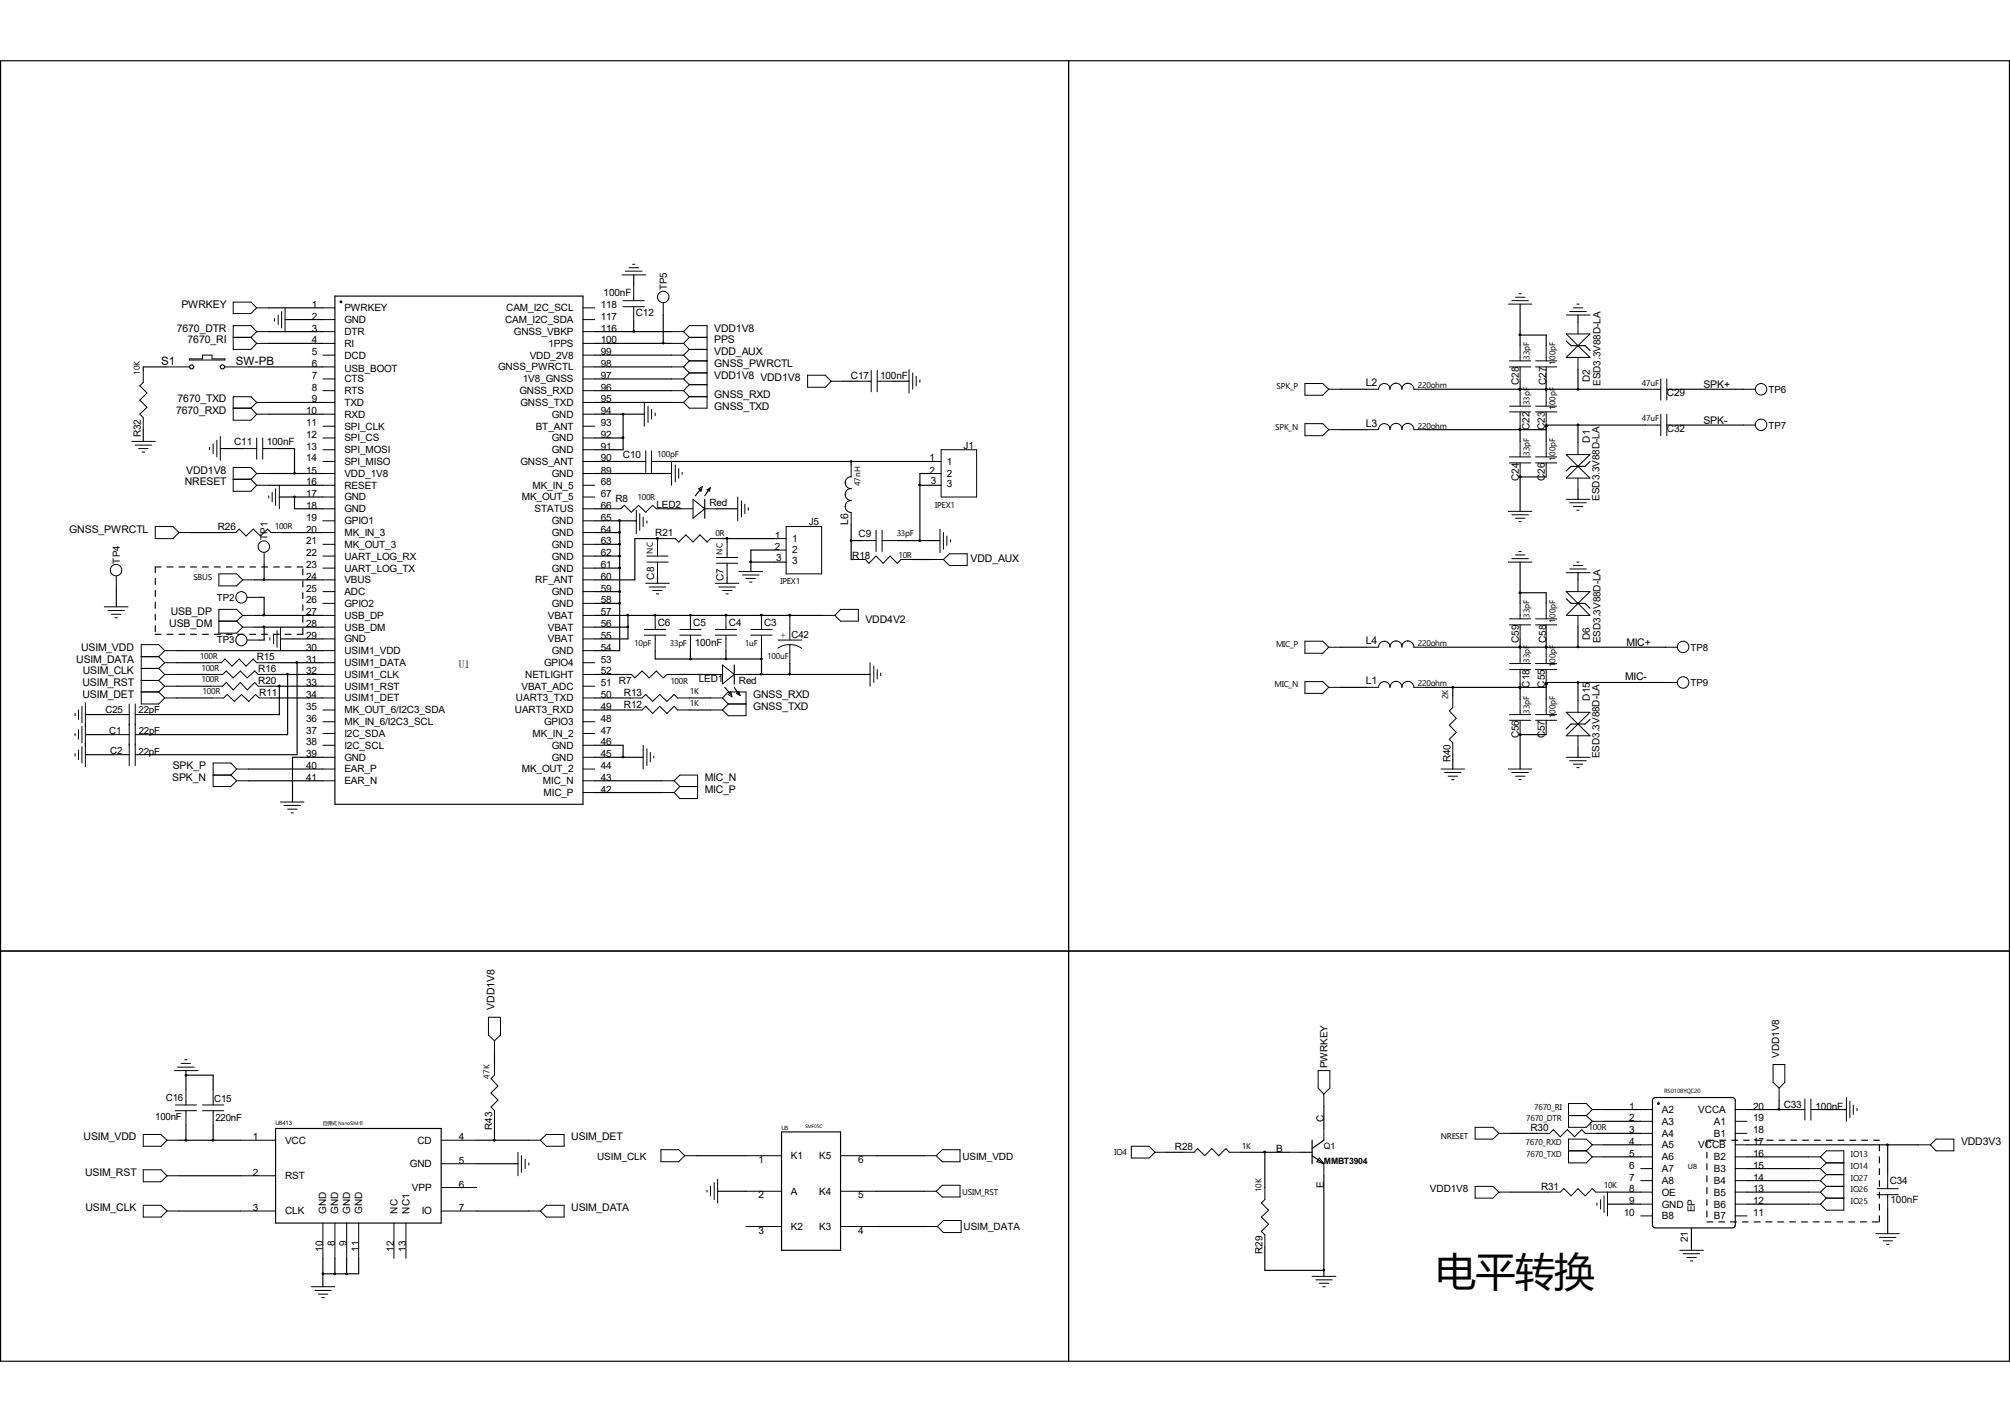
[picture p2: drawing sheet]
<svg xmlns="http://www.w3.org/2000/svg" width="297mm" height="210mm" viewBox="0 0 297 210" stroke-linecap="round" stroke-linejoin="round" font-family="sans-serif">
<g fill="none" stroke="#000" stroke-width=".17">
<path d="M.1 9h296.8v192h-296.8zM157.9 9v192M24.5 54.2h-3.3v.5M36.7 54.2h11M39.7 45.5h8M39.7 49h8M39.7 50.7h8M39.7 59.4h8M42.1 47.2h5.6M49.5 43.7h36.6v75.1h-36.6zM87.9 49h11.3M87.9 50.7h11.3"/>
<path d="M87.9 59.4h11.3M87.9 54.2h11.3M87.9 52.5h11.3M87.9 56h11.3M87.9 57.7h11.3M93.6 40.6v1.5M93.6 47.4v1.6M98 46.5v4.2M124.5 56.3h2.2M131.9 56.3h2.4M198.1 57.5h3.8M210.7 57.5h32.4"/>
<path d="M224.6 57.5h.1M224.6 44.9v6.2M224.6 56.3v1.4M224.6 49.5h3.9v1.6M228.5 57.5h.1M228.5 56.3v1.4M231.4 50.4l.8 .7h2l.7 .7M233.2 46.5v1.1M233.2 54.6v2.9M248.4 57.5h9.2M21.2 63.5v1.7M28.2 78.7h4.9"/>
<path d="M32.6 66.3h3.3M39.7 71.7h8M39.7 61.2h8M39.7 69.9h8M41.1 66.3h2.4v3.6M41.3 73.4h6.4M41.8 78.7h5.9M43.5 73.4v1.7h4.2M87.9 61.2h7.3M87.9 69.9h11.3M87.9 75.1h2.1M87.9 78.7h3.7"/>
<path d="M87.9 68.2h5.4M87.9 76.9h6.1v.1M87.9 64.7h4.2M91.6 76.9v19.2h-3.7M92.1 61.2v5.2h-4.2M97.2 79.5v.3M98 79.5h-4.2v6.1h-5.9M98.6 68.2h38.7M98.7 75.1h1.9M103.6 72.2l-.9 1M104.1 73.7v2.8M104.8 72.2l-.7 1"/>
<path d="M105.9 75.1h3.1M106.8 79.5h7.6M107.4 79.5v.6M125.8 79.8h1.5M125.8 68.2v.5M125.8 77.4v5.2h.4M132.6 79.8h6.3M135.9 71.7h3.2M137.3 69.9h-1.4v9.9M198.1 63.5h3.8M210.7 63.5h17.8M224.6 70.4h.1"/>
<path d="M224.6 63.5h.1M224.6 62.9v2.3M224.6 70.4v5.1M224.6 70.4h3.9M228.5 62.9h.1M233.2 62.8v2.6M233.2 72.3v1.4M234.9 68.2l-.7 .7h-2l-.8 .7M243.1 62.8h-14.6v2.4M248.4 62.8h9.2M17.2 86.8v2.8M22.9 85.4v.9"/>
<path d="M22.9 87.2v.9M22.9 88.9v.9M22.9 90.7v.9M22.9 92.4v.9M22.9 93.7h.9M23.8 83.7h-.9v.9M24.7 93.7h.9M24.7 83.7h.9M26.1 96.1h21.6M26.1 99.6h5.1M26.1 97.9h4.8M26.5 93.7h.8"/>
<path d="M26.5 83.7h.8M28.2 93.7h.8M28.2 83.7h.8M29.9 93.7h.9M29.9 83.7h.9M31.7 93.7h.9M31.7 83.7h.9M33.4 93.7h.9M33.4 83.7h.9M35.1 93.7h.9M35.1 83.7h.9M36.9 93.7h.9"/>
<path d="M36.9 83.7h.9M37.6 85.6h10.1M37.6 90.9h10.1M37.6 92.6h10.1M38.3 88.2h.7v2.7M38.7 93.7h.8M38.7 83.7h.8M39 83.4v2.2M39 92.6v1.9h-.7M39.7 97.9h8M39.9 99.6h7.8M40.4 93.7h.9"/>
<path d="M40.4 83.7h.9M41.4 94.4h6.3M42.1 93.7h.9M42.1 83.7h.9M42.5 99.6v8.9h-20.4M43.9 83.7h.8M43.9 97.9v13.6h-21.8M44.7 92.8v.9h-.8M44.7 84v.9M44.7 85.8v.9M44.7 87.5v.9M44.7 89.3v.9"/>
<path d="M44.7 91v.9M87.9 89.1h3.7M87.9 99.6h3.7M87.9 90.9h33.7M87.9 92.6h4.9M87.9 80.4h3.7M87.9 82.1h3.7M87.9 83.9h3.7M87.9 87.4h3.7M92.8 90.9v3.5h-4.9M96.8 90.9h.1M96.8 96.1v1.2h15.7"/>
<path d="M97.2 85.1v1M100.3 99.6h4.7M102 90.9h.1M102 96.1v1.2M107.3 90.9h.1M107.3 96.1v1.2M107.4 85.3v.8M108.5 98.2v2.8M110.2 99.6h18.4M111 83h5.2M112.5 90.9h.1M112.5 96.1v3.5"/>
<path d="M114.4 81.2h-3.4v3.2M116.7 90.9v.1M116.7 98v1.6M134.9 82.6h2.8M198.1 95.6h3.8M210.7 95.6h35.4M224.6 95.6h.1M224.6 83v6.1M224.6 94.4v1.4M224.6 87.5h3.9v1.6M228.5 95.6h.1M228.5 94.4v1.4"/>
<path d="M231.4 88.4l.8 .7h2l.7 .7M233.2 84.6v1M233.2 92.6v3M12.6 105.5h4.2M12.6 108.5h4.2M12.6 111.5h4.2M26.1 103.1h5.2M26.1 101.3h5.1M36.7 113.6h11M36.7 115.3h11M39.9 101.3h7.8M40 103.1h7.7"/>
<path d="M41.3 101.3v4.2h-19.2M47.7 111.8h-4.5v6.6M87.9 115.3h9.9M87.9 111.8h7.1M87.9 104.9h5.2M87.9 103.1h5.2M87.9 117.1h9.9M87.9 110.1h4.2v1.7M101.9 104.9h3.1M101.9 103.1h3.1M107.1 101.5l.9 1.1M108.5 101.5l.7 1.1"/>
<path d="M198.1 101.5h3.8M210.7 101.5h17.8M214.7 101.5v1.2M214.7 111.5v2.1M224.6 108.5h.1M224.6 101.5h.1M224.6 108.5h3.9M224.6 101v2.3M224.6 108.5v5.1M228.5 101h.1M233.2 100.8v2.7M233.2 110.4v1.4"/>
<path d="M234.9 106.3l-.7 .6h-2l-.8 .8M246.1 100.8h-17.6v2.5M.1 140.5h296.8M27.5 158.1v2.8M27.5 158.8h4v2.1M73.1 155.5v1.6M26.5 168.4h9M26.5 173.7h9M26.5 178.9h9M27.5 166.2v2.2M31.5 166.2v2.2M40.7 166.7h24.5v13.9h-24.5z"/>
<path d="M70.4 168.4h7.7M70.4 178.9h7.7M70.4 171.9h6.1M73.1 168.4h.1M73.1 165.8v2.6M102.9 170.7h7.3M106 175.9h4.2M115.5 167.2h8.7v17.5h-8.7zM129.5 170.7h7.1M129.5 175.9h7.1M172.4 170.2h2.3M183.4 170.2h7"/>
<path d="M186.9 170.2v5.2M192.2 170.2h1.7M193.9 170.7l1.7 1.2M193.9 168.4v3.5M195.6 168.4l-1.7 1.2M195.6 163.4v3.3M195.6 173.7v14.8M223.2 167.4h4M223.2 176.1h5.6M236 167.4h6.4M237 169.1h5.4M237 170.9h5.4"/>
<path d="M237 165.6h5.4M237 163.9h5.4M237.5 177.8h4.9M237.5 176.1h4.9M244.5 162.1h11.6M244.5 162.1l-.2 .1-.1 .3v18.5M252.2 168.4v.9M252.2 170.2v.8M252.2 171.9v.9M252.2 173.7v.8M252.2 175.4v.9M252.2 177.2v.8"/>
<path d="M252.2 178.9v.8M252.4 168.4h.9M254.1 168.4h.9M255.9 168.4h.9M256.1 162.1l.3 .2v.2v18.5v.1l-.3 .2M257.6 168.4h.9M258.1 177.8h9.2M258.1 169.1h25.4M258.1 170.9h9.2M258.1 163.9h6.4M258.1 176.1h9.2M258.1 172.6h9.2"/>
<path d="M258.1 174.4h9.2M259.4 168.4h.9M261.1 168.4h.9M262.9 168.4h.8M262.9 162.5v1.4M264.6 168.4h.9M266.4 168.4h.9M268.1 168.4h.9M269.7 163.9h3.1M269.9 168.4h.8M271.6 168.4h.9M273.3 168.4h.9"/>
<path d="M275.1 168.4h.9M276.9 168.4h.8M277.7 169.1v.9M277.7 170.9v.8M277.7 172.6v.9M277.7 174.4v.8M277.7 176.1v.9M277.7 177.8v.9M277.7 179.6v.9M278.9 169.1v4.2M278.9 178.6v3.6M47.7 185.8v4.2"/>
<path d="M49.5 185.8v2.3M51.2 185.8v2.3M53 185.8v2.3h-5.3M129.5 181.1h7.3M186.9 184.1v3.5h8.7M244.2 181v.1l.3 .2M244.5 181.4h11.6M249.9 181.4v3.3M252.2 180.5h.9M254 180.5h.8M255.7 180.5h.9M257.5 180.5h.8"/>
<path d="M259.2 180.5h.9M260.9 180.5h.9M262.7 180.5h.9M264.5 180.5h.8M266.2 180.5h.9M267.9 180.5h.9M269.7 180.5h.9M271.4 180.5h.9M273.2 180.5h.9M274.9 180.5h.9M276.6 180.5h.9"/>
<circle cx="28.3" cy="54.2" r=".3"/>
<circle cx="32.9" cy="54.2" r=".31"/>
<circle cx="50.4" cy="44.6" r=".13"/>
<circle cx="245.1" cy="163" r=".13"/>
</g>
<g fill="none" stroke="#000" stroke-width=".15">
<path d="M93 39.5h1.4M93.5 39h.3M21.2 54.7v1.8l-.5 .5 1 1-1 1.1 1 1.1-1 1 .5 .5v1.8M24.5 54.2h3.5M28 53h1.9v-.5h1.4v.5h1.9v.2h-5.2zM33.2 54.2h3.5M34.5 44.6h2.6l.8 .9-.8 .8h-2.6zM34.5 49.8h2.6M37.1 49.8l.8 .9M37.9 45.5h1.8M37.9 49h1.8M37.9 50.7h1.8"/>
<path d="M37.9 59.4h1.8M37.9 49l-.8-.9h-2.6v3.5h2.6l.8-.9M37.9 59.4l-.8-.8h-2.6v3.5h2.6l.8-.9M37.9 49l-.8 .8M37.9 59.4l-.8 .9M40.6 47v.4M41.1 46.5v1.4M41.6 46v2.4M42.1 45.5v3.5M47.7 45.5h1.8M47.7 47.2h1.8M47.7 49h1.8"/>
<path d="M47.7 50.7h1.8M47.7 52.5h1.8M47.7 54.2h1.8M47.7 56h1.8M47.7 57.7h1.8M47.7 59.4h1.8M86.1 45.5h1.8M86.1 47.2h1.8M86.1 49h1.8M86.1 50.7h1.8M86.1 52.5h1.8M86.1 54.2h1.8"/>
<path d="M86.1 56h1.8M86.1 57.7h1.8M86.1 59.4h1.8M91.9 40.6h3.5M92.1 44.4h3.1M92.1 45.3h3.1M92.4 40h2.5M93.6 42.1v2.3M93.6 45.3v2.1M95.2 59.4v3.5M95.8 60v2.4M98 44.8v1.7"/>
<path d="M99.2 49h1.8M99.2 50.7h1.8M99.2 52.5h1.8M99.2 54.2h1.8M99.2 56h1.8M99.2 57.7h1.8M99.2 59.4h1.8M101 49l.9-.9h2.6v12.2h-2.6l-.9-.9M101 50.7l.9 .9M101 52.5l.9 .8M101 54.2l.9 .9M101 56l.9 .8"/>
<path d="M101 49l.9 .8M101 57.7l.9 .9M101.9 53.3h2.6M101.9 49.8h2.6M101.9 51.6h2.6M101.9 58.6h2.6M101.9 49.8l-.9 .9M101.9 51.6l-.9 .9M101.9 55.1h2.6M101.9 53.3l-.9 .9M101.9 56.8h2.6M101.9 55.1l-.9 .9"/>
<path d="M101.9 56.8l-.9 .9M101.9 58.6l-.9 .8M119.3 55.4h2.7l.8 .9-.8 .9h-2.7zM122.8 56.3h1.7M126.7 56.3h2M128.7 54.7v3.2M129.6 56.3h2.3M129.6 54.7v3.2M134.3 54.6v3.4M134.9 55.1v2.4M135.4 55.6v1.4M135.9 56.1v.4"/>
<path d="M192.8 56.6h2.7l.8 .9-.8 .9h-2.7zM196.3 57.5h1.8M201.9 57.5h1.8M206.3 56.6a.89 .89 0 0 1 .9 .9M206.3 56.6a.78 .78 0 0 0-.9 .9 .85 .85 0 0 0-.8-.9 .85 .85 0 0 0-.9 .9M208 56.6a.89 .89 0 0 1 .9 .9h1.8M208 56.6a.78 .78 0 0 0-.9 .9M222.9 44.9h3.5M223.1 54.2h3.1M223.1 60h3.1M223.1 53.3h3.1M223.4 44.4h2.4"/>
<path d="M223.9 43.9h1.4M224.5 43.4h.3M224.6 51.1v2.2M224.6 54.2v2.1M224.6 57.7v2.3M226.9 54.2h3.1M226.9 60h3.1M226.9 53.3h3.1M228.5 51.1v2.2M228.5 54.2v2.1M228.5 57.7v2.3M231.4 49.3h3.5l-1.7 1.8z"/>
<path d="M231.4 52.8l1.8-1.7 1.7 1.7zM231.4 46.5h3.5M231.9 46h2.5M232.5 45.5h1.4M233 44.9h.3M233.2 47.6v1.7M233.2 52.8v1.8M243.1 57.5h2.3M245.4 56v3.1M246.3 57.5h2.1M246.3 56v3.1M257.6 57.5h1.8"/>
<path d="M19.5 65.2h3.4M20 65.7h2.4M20.5 66.3h1.4M21 66.8h.4M22.9 77.8h2.7l.9 .9-.9 .8h-2.7zM26.5 78.7h1.7M30.9 66.1v.3M31.5 65.6v1.4M32 65v2.5M32.6 64.5v3.5M33.1 78.7h1.7l.5-.6 1.1 1.1 1-1.1 1.1 1.1 1-1.1 .5 .6h1.8M34.5 60.3h2.6"/>
<path d="M34.5 70.8h2.6M35.9 66.3h2M37.1 60.3l.8 .9M37.1 70.8l.8 .9M37.9 61.2h1.8M37.9 69.9h1.8M37.9 71.7h1.8M37.9 64.7v3.1M37.9 69.9l-.8-.9h-2.6v3.6h2.6l.8-.9M37.9 69.9l-.8 .9M38.8 66.3h2.3M38.8 64.7v3.1"/>
<path d="M39.7 73.2v.4M40.2 72.7v1.4M40.7 72.2v2.4M41.3 71.7v3.4M47.7 61.2h1.8M47.7 62.9h1.8M47.7 64.7h1.8M47.7 66.4h1.8M47.7 68.2h1.8M47.7 69.9h1.8M47.7 71.7h1.8M47.7 73.4h1.8"/>
<path d="M47.7 75.1h1.8M47.7 76.9h1.8M47.7 78.7h1.8M86.1 61.2h1.8M86.1 62.9h1.8M86.1 64.7h1.8M86.1 66.4h1.8M86.1 68.2h1.8M86.1 69.9h1.8M86.1 71.7h1.8M86.1 73.4h1.8M86.1 75.1h1.8"/>
<path d="M86.1 76.9h1.8M86.1 78.7h1.8M90 75.1h1.7l.5-.5 1.1 1 1.1-1 1 1 1-1 .6 .5h1.7M93.3 68.2h2.1M94 75.4v3.4M94.5 75.9v2.4M95 76.4v1.4M95.4 66.6v3.2M95.6 76.9v.4M96.3 68.2h2.3M96.3 60.5v1.4M96.3 66.6v3.2"/>
<path d="M96.8 61v.4M97.2 79.8v2.3M98 79.5h1.8l.5 .6 1-1.1 1.1 1.1 1-1.1 1.1 1.1 .5-.6h1.8M99.2 68.2v3.5M99.8 68.7v2.5M100.3 69.2v1.4M100.6 75.1h1.8M100.8 69.8v.3M102.4 73.7l1.7 1.4-1.7 1.4zM103.3 72.2l.5-.4-.2 .8zM104.1 75.1h1.8M104.5 72.3l.5-.3-.2 .6z"/>
<path d="M109 73.4v3.5M109.6 74v2.4M110.1 74.5v1.4M110.6 75v.4M114.4 79.5h1.8M116.2 77.8h5.2v7h-5.2zM124.9 74.8a.78 .78 0 0 0 .9 .9M124.9 73.1v-.1a.89 .89 0 0 0 .9 .9M124.9 71.3a.82 .82 0 0 0 .9 .8 .89 .89 0 0 0-.9 .9M125.8 68.7v1.7a.78 .78 0 0 0-.9 .9M125.8 75.6v1.8M125.8 74a.78 .78 0 0 0-.9 .8"/>
<path d="M127.3 79.8h2.2M129.5 78.3v3.1M130.3 79.8h2.3M130.3 78.3v3.1M137.3 68.2h1.8M137.3 69.9h1.8M138.9 78.1v3.5M139.1 66.4h5.2v7h-5.2zM139.4 78.7v2.4M139.9 79.2v1.4M140.5 79.7v.4M192.8 62.6h2.7l.8 .9-.8 .8h-2.7z"/>
<path d="M196.3 63.5h1.8M201.9 63.5h1.8M203.7 63.4a.85 .85 0 0 1 .9-.8 .85 .85 0 0 1 .8 .9M206.3 62.5a.89 .89 0 0 1 .9 1M206.3 62.6a.78 .78 0 0 0-.9 .8M208 62.5a.89 .89 0 0 1 .9 1h1.8M208 62.6a.78 .78 0 0 0-.9 .8M222.9 75.5h3.5M223.1 60.8h3.1M223.1 67.5h3.1M223.1 68.4h3.1M223.4 76h2.4"/>
<path d="M223.9 76.5h1.4M224.5 77h.3M224.6 60.8v2.1M224.6 65.2v2.3M224.6 68.4v2M226.9 60.8h3.1M226.9 67.5h3.1M226.9 68.4h3.1M228.5 60.8v2.1M228.5 65.2v2.3M228.5 68.4v2M231.4 70.6l1.8-1.7 1.7 1.7z"/>
<path d="M231.4 67.1h3.5l-1.7 1.8zM231.4 73.7h3.5M231.9 74.3h2.5M232.5 74.8h1.4M233 75.4h.3M233.2 65.4v1.7M233.2 70.6v1.7M243.1 62.8h2.3M245.4 61.2v3.1M246.3 61.2v3.1M246.3 62.8h2.1M257.6 62.8h1.8"/>
<path d="M15.4 89.6h3.5M16 90.2h2.4M16.5 90.7h1.4M17 91.2h.4M17.2 85.1v1.7M20.9 97h2.6M20.9 98.7h2.6M23.5 97l.8 .9M23.5 98.7l.8 .9M24.3 96.1h1.8M24.3 97.9h1.8M24.3 99.6h1.8"/>
<path d="M24.3 96.1l-.8 .9M24.3 96.1l-.8-.9h-2.6v8.8h2.6l.8-.9M24.3 97.9l-.8 .8M24.3 99.6l-.8 .9M30.9 97.9h1.8l.5-.6 1.1 1.1 1-1.1 1.1 1.1 1-1.1 .5 .6h1.8M31.2 99.6h1.7l.5-.5 1.1 1 1-1 1 1 1.1-1 .5 .5h1.8M32.3 84.8h2.7l.9 .8-.9 .9h-2.7zM32.3 91.7h2.7M35 91.7l.9 .9M35.9 85.6h1.7M35.9 90.9h1.7M35.9 92.6h1.7"/>
<path d="M35.9 90.9l-.9-.9h-2.7v3.5h2.7l.9-.9M35.9 90.9l-.9 .8M36.5 94.5h1.8M36.5 88.2h1.8M39 81.6v1.8M39.9 94.2v.3M40.4 93.7v1.4M40.9 93.1v2.5M41.4 92.6v3.5M47.7 80.4h1.8M47.7 82.1h1.8M47.7 83.9h1.8"/>
<path d="M47.7 85.6h1.8M47.7 87.4h1.8M47.7 89.1h1.8M47.7 90.9h1.8M47.7 92.6h1.8M47.7 94.4h1.8M47.7 96.1h1.8M47.7 97.9h1.8M47.7 99.6h1.8M86.1 80.4h1.8M86.1 82.1h1.8M86.1 83.9h1.8"/>
<path d="M86.1 85.6h1.8M86.1 87.4h1.8M86.1 89.1h1.8M86.1 90.9h1.8M86.1 92.6h1.8M86.1 94.4h1.8M86.1 96.1h1.8M86.1 97.9h1.8M86.1 99.6h1.8M91.6 99.6h1.7l.5 .5 1.1-1 1 1 1.1-1 1 1 .6-.5h1.7M95.2 93.8h3.2M95.2 93h3.2"/>
<path d="M95.4 86.1h3.5M95.6 82.1h3.1M95.6 83h3.1M95.9 86.7h2.5M96.4 87.2h1.4M96.8 90.9v2.1M96.8 93.8v2.3M97 87.7h.3M97.2 83v2.1M100.5 93.8h3.1M100.5 93h3.1M102 90.9v2.1"/>
<path d="M102 93.8v2.3M105 99.6h1.8M105.7 93.8h3.1M105.7 93h3.1M105.7 86.1h3.5M105.9 82.3h3.1M105.9 83.2h3.1M106.2 86.7h2.5M106.8 98.2l1.7 1.4-1.7 1.4zM106.8 87.2h1.4M107.3 90.9v2.1M107.3 93.8v2.3"/>
<path d="M107.3 87.7h.3M107.4 80.1v2.2M107.4 83.2v2.1M108.5 99.6h1.7M109.2 84.4h3.5M109.7 84.9h2.5M110.2 85.4h1.4M110.8 86h.3M111 93.8h3.1M111 93h3.1M112.5 90.9v2.1M112.5 93.8v2.3"/>
<path d="M114.4 81.2h1.8M115 94.5h3.4M116.7 95.3a1.63 1.63 0 0 0-1.4 .2l-.4 .2M116.7 91v3.5M118.4 95.8l-.6-.4-1.1-.2v2.8M121.6 90.9h1.8M124.2 90h2.6v1.7h-2.6l-.8-.8zM126.2 82.6h1.7l.5 .6 1.1-1.1 1 1.1 1-1.1 1.1 1.1 .5-.6h1.8M128.6 97.9v3.4M129.1 98.4v2.4M129.6 98.9v1.4M130.1 99.4v.4"/>
<path d="M137.7 82.6h1.7M139.4 82.6l.9-.8h2.6v1.7h-2.6zM192.8 94.7h2.7l.8 .9-.8 .9h-2.7zM196.3 95.6h1.8M201.9 95.6h1.8M203.7 95.5a.85 .85 0 0 1 .9-.8 .85 .85 0 0 1 .8 .9M206.3 94.7a.89 .89 0 0 1 .9 .9M206.3 94.7a.78 .78 0 0 0-.9 .8M208 94.7a.89 .89 0 0 1 .9 .9h1.8M208 94.7a.78 .78 0 0 0-.9 .8M222.9 83h3.5M223.1 98h3.1"/>
<path d="M223.1 98.9h3.1M223.1 91.4h3.1M223.1 92.3h3.1M223.4 82.5h2.4M223.9 82h1.4M224.5 81.4h.3M224.6 89.1v2.3M224.6 92.3v2.1M224.6 95.8v2.2M224.6 98.9v2.1M226.9 98h3.1M226.9 98.9h3.1"/>
<path d="M226.9 91.4h3.1M226.9 92.3h3.1M228.5 89.1v2.3M228.5 92.3v2.1M228.5 95.8v2.2M228.5 98.9v2.1M231.4 87.4l3.5 3.5h-3.5l3.5-3.5zM231.4 84.6h3.5M231.9 84h2.5M232.5 83.5h1.4M233 83h.3M233.2 85.6v1.8"/>
<path d="M233.2 90.9v1.7M246.1 95.6h1.8M11.1 105.4v.3M11.1 108.3v.4M11.1 111.3v.4M11.6 104.9v1.4M11.6 107.8v1.4M11.6 110.8v1.4M12.1 104.3v2.5M12.1 107.3v2.4M12.1 110.3v2.4M12.6 103.8v9.4"/>
<path d="M16.8 105.5h2.3M16.8 108.5h2.3M16.8 111.5h2.3M19.1 104v9.1M20 105.5h2.1M20 104v9.1M20 108.5h2.1M20 111.5h2.1M20.9 102.2h2.6M20.9 100.5h2.6M23.5 100.5l.8 .8M23.5 102.2l.8 .9"/>
<path d="M24.3 101.3h1.8M24.3 103.1h1.8M24.3 101.3l-.8 .9M31.2 101.3h1.7l.5-.5 1.1 1.1 1-1.1 1 1.1 1.1-1.1 .5 .5h1.8M31.3 103.1h1.8l.5-.5 1 1 1.1-1 1 1 1.1-1 .5 .5h1.7M31.5 114.5h2.6M34.1 114.5l.9 .8M35 113.6h1.7M35 115.3h1.7M35 113.6l-.9-.9h-2.6v3.5h2.6l.9-.9M35 113.6l-.9 .9M41.4 118.4h3.5"/>
<path d="M42 119h2.4M42.5 119.5h1.4M47.7 101.3h1.8M47.7 103.1h1.8M47.7 104.9h1.8M47.7 106.6h1.8M47.7 108.3h1.8M47.7 110.1h1.8M47.7 111.8h1.8M47.7 113.6h1.8M47.7 115.3h1.8M86.1 101.3h1.8"/>
<path d="M86.1 103.1h1.8M86.1 104.9h1.8M86.1 106.6h1.8M86.1 108.3h1.8M86.1 110.1h1.8M86.1 111.8h1.8M86.1 113.6h1.8M86.1 115.3h1.8M86.1 117.1h1.8M93.1 103.1h1.8l.5-.5 1 1 1.1-1 1.1 1 1-1 .5 .5h1.8M93.1 104.9h1.8l.5-.6 1 1.1 1.1-1.1 1.1 1.1 1-1.1 .5 .6h1.8M95 110.1v3.5"/>
<path d="M95.6 110.6v2.5M96.1 111.1v1.4M96.6 111.7v.3M97.8 115.3h1.8M97.8 117.1h1.8M99.6 115.3l.9-.8h2.6v3.4h-2.6l-.9-.8M99.6 115.3l.9 .9M100.5 116.2h2.6M100.5 116.2l-.9 .9M105 103.1h1.8M105 104.9h1.8M106.8 103.1l.8-.9h2.6v3.5h-2.6l-.8-.8"/>
<path d="M106.8 103.1l.8 .9M107.6 104h2.6M107.6 104l-.8 .9M108 102.2l.2 .7-.6-.3zM108.8 102.4l.4-.2 .2 .5zM192.8 100.7h2.7l.8 .8-.8 .9h-2.7zM196.3 101.5h1.8M201.9 101.5h1.8M206.3 100.6a.89 .89 0 0 1 .9 .9M206.3 100.7a.78 .78 0 0 0-.9 .8 .85 .85 0 0 0-.8-.8 .85 .85 0 0 0-.9 .8M208 100.6a.89 .89 0 0 1 .9 .9h1.8M208 100.7a.78 .78 0 0 0-.9 .8"/>
<path d="M212.9 113.6h3.5M213.4 114.1h2.5M214 114.6h1.4M214.5 115.1h.3M214.7 102.7v1.8l-.5 .5 1 1.1-1 1 1 1.1-1 1 .5 .5v1.8M222.9 113.6h3.5M223.1 105.5h3.1M223.1 106.4h3.1M223.4 114.1h2.4M223.9 114.6h1.4M224.5 115.1h.3M224.6 103.3v2.2"/>
<path d="M224.6 106.4v2.1M226.9 105.5h3.1M226.9 106.4h3.1M228.5 103.3v2.2M228.5 106.4v2.1M231.4 111.8h3.5M231.4 108.7l1.8-1.8 1.7 1.8zM231.4 105.2h3.5l-1.7 1.7zM231.9 112.4h2.5M232.5 112.9h1.4M233 113.4h.3M233.2 103.5v1.7"/>
<path d="M233.2 108.7v1.7M246.1 100.8h1.8M43 120.1h.3M25.7 158.1h3.6M26.2 157.6h2.5M26.8 157.1h1.4M27.3 156.5h.3M72.2 150.2h1.8v2.7l-.9 .8-.9-.8zM73.1 157.1v1.7l-.5 .5 1 1.1-1 1 1 1.1-1 1 .5 .5v1.8M73.1 153.7v1.8M194.8 158.1h1.7v2.6l-.9 .9-.8-.9zM262 157.2h1.7v2.7l-.8 .8-.9-.8z"/>
<path d="M21.2 167.6h2.6l.9 .8-.9 .9h-2.6zM21.2 172.8h2.6l.9 .9-.9 .8h-2.6zM21.2 178h2.6l.9 .9-.9 .8h-2.6zM24.7 178.9h1.8M24.7 168.4h1.8M24.7 173.7h1.8M25.9 163.2h3.1M25.9 164h3.1M27.5 160.9v2.3M27.5 164v2.2M29.9 163.2h3.2M29.9 164h3.2"/>
<path d="M31.5 160.9v2.3M31.5 164v2.2M35.5 178.9h5.2M35.5 168.4h5.2M35.5 173.7h5.2M65.2 178.9h5.2M65.2 175.4h5.2M65.2 168.4h5.2M65.2 171.9h5.2M76.5 170.2v3.5M77 170.7v2.4M77.6 171.2v1.4"/>
<path d="M78.1 178.9h1.7M78.1 168.4h1.7M78.1 171.7v.4M79.8 168.4l.9-.8h2.7v1.7h-2.7zM79.8 178.9l.9-.9h2.7v1.7h-2.7zM97.7 169.8h2.6l.9 .9-.9 .9h-2.6zM101.2 170.7h1.7M104.5 175.8v.3M105 175.2v1.4M105.5 174.7v2.5M106 174.2v3.5M110.2 170.7h5.3"/>
<path d="M110.2 175.9h5.3M124.2 170.7h5.3M124.2 175.9h5.3M136.6 170.7h1.7M136.6 175.9h1.7M139.2 169.8h2.7v1.8h-2.7l-.9-.9zM139.2 175h2.7v1.8h-2.7l-.9-.9zM167.2 169.3h2.6l.9 .9-.9 .8h-2.6zM170.7 170.2h1.7M174.7 170.2h1.7l.6-.6 1 1.1 1.1-1.1 1 1.1 1-1.1 .6 .6h1.7M186.9 175.4v1.8l-.5 .5 1.1 1-1.1 1 1.1 1.1-1.1 1.1 .5 .5v1.7M190.4 170.2h1.8"/>
<path d="M194.9 171l.7 .9-1-.3zM195.6 161.6v1.8M195.6 166.7v1.7M195.6 171.9v1.8M218 166.5h2.6l.9 .9-.9 .8h-2.6zM218 175.2h2.6l.9 .9-.9 .9h-2.6zM221.5 167.4h1.7M221.5 176.1h1.7M227.2 167.4h1.8l.5-.6 1 1.1 1.1-1.1 1.1 1.1 1-1.1 .5 .6h1.8M228.8 176.1h1.7l.6-.5 1.1 1 1-1 1 1 1.1-1 .5 .5h1.7v3.5M231.8 170h2.6M231.8 164.8h2.6"/>
<path d="M234.4 170l.9 .9M234.4 164.8l.9 .8M235.3 163.9h1.7M235.3 165.6h1.7M235.3 169.1h1.7M235.3 170.9h1.7M235.3 169.1l-.9-.9h-2.6v3.5h2.6l.9-.8M235.3 163.9l-.9-.9h-2.6v3.5h2.6l.9-.9M235.3 169.1l-.9 .9M235.3 163.9l-.9 .9M236 177.7v.3M236.5 177.2v1.4"/>
<path d="M237 176.6v2.5M242.4 163.9h1.8M242.4 165.6h1.8M242.4 167.4h1.8M242.4 169.1h1.8M242.4 170.9h1.8M242.4 172.6h1.8M242.4 174.4h1.8M242.4 176.1h1.8M242.4 177.8h1.8M242.4 179.6h1.8M256.4 163.9h1.7"/>
<path d="M256.4 165.6h1.7M256.4 167.4h1.7M256.4 169.1h1.7M256.4 170.9h1.7M256.4 172.6h1.7M256.4 174.4h1.7M256.4 176.1h1.7M256.4 177.8h1.7M256.4 179.6h1.7M262.9 160.7v1.8M264.5 163.9h2.2M266.7 162.3v3.1"/>
<path d="M267.3 170.9h1.7M267.3 172.6h1.7M267.3 174.4h1.7M267.3 176.1h1.7M267.3 177.8h1.7M267.6 163.9h2.1M267.6 162.3v3.1M269 170.9l.9-.9h2.6v8.7h-2.6l-.9-.9M269 170.9l.9 .8M269 172.6l.9 .9M269 176.1l.9 .9M269 174.4l.9 .8"/>
<path d="M269.9 177h2.6M269.9 175.2h2.6M269.9 171.7h2.6M269.9 173.5h2.6M269.9 171.7l-.9 .9M269.9 175.2l-.9 .9M269.9 177l-.9 .8M269.9 173.5l-.9 .9M272.8 162.1v3.5M273.3 162.6v2.5M273.9 163.2v1.4M274.4 163.7v.3"/>
<path d="M277.4 175.6h3.1M277.4 176.4h3.1M278.9 173.3v2.3M278.9 176.4v2.2M283.5 169.1h1.7M285.2 169.1l.9-.9h2.6v1.8h-2.6zM46 190h3.5M46.5 190.6h2.4M47 191.1h1.4M47.5 191.6h.4M47.7 180.6v5.2M49.5 180.6v5.2"/>
<path d="M51.2 180.6v5.2M53 180.6v5.2M58.2 180.6v5.2M60 180.6v5.2M110.2 181.1h5.3M124.2 181.1h5.3M136.8 181.1h1.7M139.4 180.3h2.6v1.7h-2.6l-.9-.9zM193.9 188.5h3.5M194.4 189h2.4M194.9 189.5h1.4M195.5 190h.3"/>
<path d="M248.2 184.7h3.5M248.7 185.2h2.5M249.3 185.7h1.4M249.8 186.2h.3M277.2 182.2h3.5M277.7 182.8h2.5M278.3 183.3h1.4M278.8 183.8h.3"/>
<circle cx="98" cy="43.9" r=".85"/>
<circle cx="260.2" cy="57.5" r=".85"/>
<circle cx="260.2" cy="62.7" r=".85"/>
<circle cx="17.1" cy="84.2" r=".85"/>
<circle cx="35.7" cy="88.2" r=".83"/>
<circle cx="35.7" cy="94.5" r=".83"/>
<circle cx="39" cy="80.7" r=".85"/>
<circle cx="248.7" cy="95.5" r=".85"/>
<circle cx="248.7" cy="100.8" r=".85"/>
</g>
<g fill="#000" stroke="#000" stroke-width=".15">
<path d="M224.5 49.4h.2v.1h-.2z" fill-rule="evenodd"/>
<path d="M224.5 57.4h.2v.2h-.2z" fill-rule="evenodd"/>
<path d="M224.5 57.4h.2v.2h-.2z" fill-rule="evenodd"/>
<path d="M91.4 76.8h.3v.2h-.3z" fill-rule="evenodd"/>
<path d="M91.4 78.5h.3v.2h-.3z" fill-rule="evenodd"/>
<path d="M91.9 61.1h.3v.2h-.3z" fill-rule="evenodd"/>
<path d="M91.9 64.6h.3v.1h-.3z" fill-rule="evenodd"/>
<path d="M97 79.4h.2v.2h-.2z" fill-rule="evenodd"/>
<path d="M107.3 79.4h.2v.2h-.2z" fill-rule="evenodd"/>
<path d="M224.5 70.3h.2v.2h-.2z" fill-rule="evenodd"/>
<path d="M224.5 63.3h.2v.2h-.2z" fill-rule="evenodd"/>
<path d="M224.5 63.3h.2v.2h-.2z" fill-rule="evenodd"/>
<path d="M91.4 80.3h.3v.2h-.3z" fill-rule="evenodd"/>
<path d="M91.4 82h.3v.2h-.3z" fill-rule="evenodd"/>
<path d="M91.4 83.8h.3v.2h-.3z" fill-rule="evenodd"/>
<path d="M91.4 87.3h.3v.1h-.3z" fill-rule="evenodd"/>
<path d="M91.4 89h.3v.2h-.3z" fill-rule="evenodd"/>
<path d="M112.4 90.8h.2v.1h-.2z" fill-rule="evenodd"/>
<path d="M112.4 99.5h.2v.2h-.2z" fill-rule="evenodd"/>
<path d="M112.4 97.2h.2v.2h-.2z" fill-rule="evenodd"/>
<path d="M116.6 99.5h.2v.2h-.2z" fill-rule="evenodd"/>
<path d="M116.6 90.8h.2v.1h-.2z" fill-rule="evenodd"/>
<path d="M224.5 87.5h.2v.1h-.2z" fill-rule="evenodd"/>
<path d="M224.5 95.5h.2v.1h-.2z" fill-rule="evenodd"/>
<path d="M224.5 95.5h.2v.1h-.2z" fill-rule="evenodd"/>
<path d="M41.1 101.2h.3v.2h-.3z" fill-rule="evenodd"/>
<path d="M91.9 111.7h.3v.2h-.3z" fill-rule="evenodd"/>
<path d="M224.5 108.4h.2v.2h-.2z" fill-rule="evenodd"/>
<path d="M224.5 101.4h.2v.2h-.2z" fill-rule="evenodd"/>
<path d="M224.5 101.4h.2v.2h-.2z" fill-rule="evenodd"/>
<path d="M31.4 168.3h.2v.2h-.2z" fill-rule="evenodd"/>
<path d="M186.8 170h.2v.2h-.2z" fill-rule="evenodd"/>
<circle cx="93.6" cy="48.9" r=".13"/>
<circle cx="98" cy="50.7" r=".13"/>
<circle cx="228.5" cy="57.5" r=".13"/>
<circle cx="233.2" cy="57.5" r=".13"/>
<circle cx="43.5" cy="69.9" r=".13"/>
<circle cx="43.5" cy="73.4" r=".13"/>
<circle cx="125.8" cy="79.8" r=".13"/>
<circle cx="125.8" cy="68.2" r=".13"/>
<circle cx="135.9" cy="71.6" r=".13"/>
<circle cx="135.9" cy="79.8" r=".13"/>
<circle cx="228.5" cy="62.9" r=".13"/>
<circle cx="233.2" cy="62.7" r=".13"/>
<circle cx="39" cy="90.8" r=".13"/>
<circle cx="39" cy="85.6" r=".13"/>
<circle cx="39" cy="92.6" r=".13"/>
<circle cx="42.5" cy="99.6" r=".13"/>
<circle cx="43.9" cy="97.8" r=".13"/>
<circle cx="92.8" cy="90.8" r=".13"/>
<circle cx="92.8" cy="92.6" r=".13"/>
<circle cx="96.8" cy="90.8" r=".13"/>
<circle cx="102" cy="90.8" r=".13"/>
<circle cx="102" cy="97.3" r=".13"/>
<circle cx="107.3" cy="97.3" r=".13"/>
<circle cx="107.3" cy="90.8" r=".13"/>
<circle cx="110.9" cy="83" r=".13"/>
<circle cx="228.5" cy="95.5" r=".13"/>
<circle cx="233.2" cy="95.5" r=".13"/>
<circle cx="214.7" cy="101.5" r=".13"/>
<circle cx="228.5" cy="101" r=".13"/>
<circle cx="233.2" cy="100.8" r=".13"/>
<circle cx="27.5" cy="158.8" r=".13"/>
<circle cx="27.5" cy="168.4" r=".13"/>
<circle cx="73" cy="168.4" r=".13"/>
<circle cx="262.8" cy="163.8" r=".13"/>
<circle cx="278.9" cy="169.1" r=".13"/>
<circle cx="47.7" cy="188.1" r=".13"/>
<circle cx="49.4" cy="188.1" r=".13"/>
<circle cx="51.2" cy="188.1" r=".13"/>
<circle cx="195.6" cy="187.6" r=".13"/>
</g>
<text font-size="5.9" x="212.2" y="189.9">电平转换</text>
<g font-size="1.7">
<text x="23.8" y="53.8">S1</text>
<text x="34.8" y="53.8">SW-PB</text>
<text x="67.8" y="98.7">U1</text>
</g>
<g font-size="1.6">
<text x="26.8" y="45.5">PWRKEY</text>
<text x="26.1" y="49">7670_DTR</text>
<text x="27.7" y="50.7">7670_RI</text>
<text x="105.5" y="50.7">PPS</text>
<text x="105.5" y="52.5">VDD_AUX</text>
<text x="105.5" y="49">VDD1V8</text>
<text x="26.2" y="59.4">7670_TXD</text>
<text x="105.5" y="54.2">GNSS_PWRCTL</text>
<text x="105.5" y="56">VDD1V8 VDD1V8</text>
<text x="105.5" y="58.8">GNSS_RXD</text>
<text x="201.8" y="57.1">L2</text>
<text x="251.7" y="57.4">SPK+</text>
<text x="26" y="61.2">7670_RXD</text>
<text x="105.5" y="60.5">GNSS_TXD</text>
<text x="201.8" y="63">L3</text>
<text x="251.7" y="62.6">SPK-</text>
<text x="27.3" y="71.7">NRESET</text>
<text x="27.5" y="69.9">VDD1V8</text>
<text x="125.4" y="77.6" transform="rotate(-90 125.4 77.6)">L6</text>
<text x="10.2" y="78.7">GNSS_PWRCTL</text>
<text x="143.4" y="83.1">VDD_AUX</text>
<text x="25" y="92.6">USB_DM</text>
<text x="25.2" y="90.9">USB_DP</text>
<text x="127.9" y="92">VDD4V2</text>
<text x="201.8" y="95.1">L4</text>
<text x="240.3" y="95.4">MIC+</text>
<text x="11.3" y="97.9">USIM_DATA</text>
<text x="12" y="96.1">USIM_VDD</text>
<text x="12.2" y="101.3">USIM_RST</text>
<text x="12.2" y="99.6">USIM_CLK</text>
<text x="201.8" y="101">L1</text>
<text x="240.2" y="100.5">MIC-</text>
<text x="12.2" y="103.1">USIM_DET</text>
<text x="111.3" y="104.9">GNSS_TXD</text>
<text x="111.3" y="103.1">GNSS_RXD</text>
<text x="25.5" y="113.6">SPK_P</text>
<text x="25.4" y="115.3">SPK_N</text>
<text x="104.1" y="115.3">MIC_N</text>
<text x="104.1" y="117.1">MIC_P</text>
<text x="73.1" y="149.2" transform="rotate(-90 73.1 149.2)">VDD1V8</text>
<text x="12.4" y="168.4">USIM_VDD</text>
<text x="12.6" y="173.7">USIM_RST</text>
<text x="84.4" y="168.4">USIM_DET</text>
<text x="289.8" y="169.1">VDD3V3</text>
<text x="12.6" y="178.9">USIM_CLK</text>
<text x="84.4" y="178.9">USIM_DATA</text>
</g>
<g font-size="1.5">
<text x="46.1" y="45.5">1</text>
<text x="46.1" y="47.2">2</text>
<text x="50.9" y="46">PWRKEY</text>
<text x="50.9" y="47.7">GND</text>
<text x="74.6" y="47.7">CAM_I2C_SDA</text>
<text x="74.8" y="46">CAM_I2C_SCL</text>
<text x="88.8" y="47.2">117</text>
<text x="88.8" y="45.5">118</text>
<text x="89.2" y="43.7">100nF</text>
<text x="93.9" y="46.7">C12</text>
<text x="46.1" y="49">3</text>
<text x="46.1" y="50.7">4</text>
<text x="46.1" y="52.5">5</text>
<text x="50.9" y="49.5">DTR</text>
<text x="50.9" y="51.2">RI</text>
<text x="50.9" y="53">DCD</text>
<text x="75.9" y="49.5">GNSS_VBKP</text>
<text x="78.3" y="53">VDD_2V8</text>
<text x="81" y="51.2">1PPS</text>
<text x="88.8" y="52.5">99</text>
<text x="88.8" y="50.7">100</text>
<text x="88.8" y="49">116</text>
<text x="46.1" y="54.2">6</text>
<text x="46.1" y="56">7</text>
<text x="46.1" y="57.7">8</text>
<text x="46.1" y="59.4">9</text>
<text x="50.9" y="54.9">USB_BOOT</text>
<text x="50.9" y="56.5">CTS</text>
<text x="50.9" y="58.2">RTS</text>
<text x="50.9" y="59.9">TXD</text>
<text x="73.6" y="54.7">GNSS_PWRCTL</text>
<text x="76.8" y="58.2">GNSS_RXD</text>
<text x="76.9" y="59.9">GNSS_TXD</text>
<text x="77.3" y="56.5">1V8_GNSS</text>
<text x="88.8" y="59.4">95</text>
<text x="88.8" y="57.7">96</text>
<text x="88.8" y="56">97</text>
<text x="88.8" y="54.2">98</text>
<text x="125.7" y="56">C17</text>
<text x="130" y="56">100nF</text>
<text x="224.4" y="56.9" transform="rotate(-90 224.4 56.9)">C28</text>
<text x="228.5" y="56.9" transform="rotate(-90 228.5 56.9)">C27</text>
<text x="234.9" y="56.4" transform="rotate(-90 234.9 56.4)">D2</text>
<text x="236.5" y="57" transform="rotate(-90 236.5 57)">ESD3.3V88D-LA</text>
<text x="246.3" y="58.5">C29</text>
<text x="20.8" y="64.6" transform="rotate(-90 20.8 64.6)">R32</text>
<text x="34.6" y="65.7">C11</text>
<text x="39.4" y="65.7">100nF</text>
<text x="45.3" y="61.2">10</text>
<text x="45.3" y="62.9">11</text>
<text x="45.3" y="64.7">12</text>
<text x="50.9" y="61.7">RXD</text>
<text x="50.9" y="63.5">SPI_CLK</text>
<text x="50.9" y="65.2">SPI_CS</text>
<text x="79.2" y="63.5">BT_ANT</text>
<text x="81.5" y="65.2">GND</text>
<text x="81.5" y="61.7">GND</text>
<text x="88.8" y="64.7">92</text>
<text x="88.8" y="62.9">93</text>
<text x="88.8" y="61.2">94</text>
<text x="226" y="63.5" transform="rotate(-90 226 63.5)">C22</text>
<text x="228.3" y="63.5" transform="rotate(-90 228.3 63.5)">C23</text>
<text x="234.9" y="65.4" transform="rotate(-90 234.9 65.4)">D1</text>
<text x="246.3" y="63.8">C32</text>
<text x="45.3" y="66.4">13</text>
<text x="45.3" y="68.2">14</text>
<text x="45.3" y="69.9">15</text>
<text x="45.3" y="71.7">16</text>
<text x="50.9" y="66.9">SPI_MOSI</text>
<text x="50.9" y="68.7">SPI_MISO</text>
<text x="50.9" y="70.4">VDD_1V8</text>
<text x="76.9" y="68.7">GNSS_ANT</text>
<text x="81.5" y="70.4">GND</text>
<text x="81.5" y="66.9">GND</text>
<text x="88.8" y="71.7">68</text>
<text x="88.8" y="69.9">89</text>
<text x="88.8" y="68.2">90</text>
<text x="88.8" y="66.4">91</text>
<text x="92" y="67.6">C10</text>
<text x="137.4" y="68.2">1</text>
<text x="137.4" y="69.9">2</text>
<text x="137.5" y="71.5">3</text>
<text x="139.9" y="68.7">1</text>
<text x="139.9" y="70.4">2</text>
<text x="139.9" y="72">3</text>
<text x="142.4" y="66.3">J1</text>
<text x="224.4" y="71" transform="rotate(-90 224.4 71)">C24</text>
<text x="228.3" y="71" transform="rotate(-90 228.3 71)">C26</text>
<text x="45.3" y="73.4">17</text>
<text x="45.3" y="75.1">18</text>
<text x="45.3" y="76.9">19</text>
<text x="50.9" y="72.2">RESET</text>
<text x="50.9" y="73.9">GND</text>
<text x="50.9" y="75.6">GND</text>
<text x="50.9" y="77.4">GPIO1</text>
<text x="77.1" y="73.9">MK_OUT_5</text>
<text x="78.7" y="72.2">MK_IN_5</text>
<text x="79" y="75.6">STATUS</text>
<text x="81.5" y="77.4">GND</text>
<text x="88.8" y="76.9">65</text>
<text x="88.8" y="75.1">66</text>
<text x="88.8" y="73.4">67</text>
<text x="90.9" y="74.1">R8</text>
<text x="97" y="75">LED2</text>
<text x="104.8" y="74.8">Red</text>
<text x="119.5" y="77.6">J5</text>
<text x="236.3" y="74" transform="rotate(-90 236.3 74)">ESD3.3V88D-LA</text>
<text x="32.2" y="78.3">R26</text>
<text x="45.3" y="78.7">20</text>
<text x="45.3" y="80.4">21</text>
<text x="45.3" y="82.1">22</text>
<text x="45.3" y="83.9">23</text>
<text x="50.9" y="79.2">MK_IN_3</text>
<text x="50.9" y="80.9">MK_OUT_3</text>
<text x="50.9" y="82.6">UART_LOG_RX</text>
<text x="81.5" y="82.6">GND</text>
<text x="81.5" y="80.9">GND</text>
<text x="81.5" y="79.2">GND</text>
<text x="88.8" y="83.9">61</text>
<text x="88.8" y="82.1">62</text>
<text x="88.8" y="80.4">63</text>
<text x="88.8" y="78.7">64</text>
<text x="96.8" y="79.2">R21</text>
<text x="114.5" y="79.5">1</text>
<text x="114.5" y="81.2">2</text>
<text x="114.7" y="82.8">3</text>
<text x="117.1" y="80.1">1</text>
<text x="117.1" y="81.7">2</text>
<text x="117.1" y="83.4">3</text>
<text x="125.9" y="82.5">R18</text>
<text x="126.9" y="79.4">C9</text>
<text x="45.3" y="85.6">24</text>
<text x="45.3" y="87.4">25</text>
<text x="45.3" y="89.1">26</text>
<text x="50.9" y="84.4">UART_LOG_TX</text>
<text x="50.9" y="86.1">VBUS</text>
<text x="50.9" y="87.9">ADC</text>
<text x="50.9" y="89.6">GPIO2</text>
<text x="79.1" y="86.1">RF_ANT</text>
<text x="81.5" y="89.6">GND</text>
<text x="81.5" y="87.9">GND</text>
<text x="81.5" y="84.4">GND</text>
<text x="88.8" y="89.1">58</text>
<text x="88.8" y="87.4">59</text>
<text x="88.8" y="85.6">60</text>
<text x="96.6" y="85.6" transform="rotate(-90 96.6 85.6)">C8</text>
<text x="106.9" y="85.8" transform="rotate(-90 106.9 85.8)">C7</text>
<text x="45.3" y="90.9">27</text>
<text x="45.3" y="92.6">28</text>
<text x="45.3" y="94.4">29</text>
<text x="50.9" y="91.4">USB_DP</text>
<text x="50.9" y="93.1">USB_DM</text>
<text x="50.9" y="94.9">GND</text>
<text x="80.9" y="94.9">VBAT</text>
<text x="80.9" y="93.1">VBAT</text>
<text x="80.9" y="91.4">VBAT</text>
<text x="88.8" y="94.4">55</text>
<text x="88.8" y="92.6">56</text>
<text x="88.8" y="90.9">57</text>
<text x="97.2" y="92.4">C6</text>
<text x="102.4" y="92.4">C5</text>
<text x="102.7" y="95.4">100nF</text>
<text x="107.7" y="92.4">C4</text>
<text x="112.9" y="92.4">C3</text>
<text x="115.3" y="94.2">+ C42</text>
<text x="224.4" y="95" transform="rotate(-90 224.4 95)">C59</text>
<text x="228.5" y="95" transform="rotate(-90 228.5 95)">C58</text>
<text x="234.9" y="94.5" transform="rotate(-90 234.9 94.5)">D6</text>
<text x="236.5" y="95" transform="rotate(-90 236.5 95)">ESD3.3V88D-LA</text>
<text x="37.9" y="97.5">R15</text>
<text x="38.1" y="99.3">R16</text>
<text x="38.1" y="101">R20</text>
<text x="45.3" y="96.1">30</text>
<text x="45.3" y="97.9">31</text>
<text x="45.3" y="99.6">32</text>
<text x="45.3" y="101.3">33</text>
<text x="50.9" y="96.6">USIM1_VDD</text>
<text x="50.9" y="98.4">USIM1_DATA</text>
<text x="50.9" y="100.1">USIM1_CLK</text>
<text x="50.9" y="101.9">USIM1_RST</text>
<text x="77" y="101.9">VBAT_ADC</text>
<text x="77.6" y="100.1">NETLIGHT</text>
<text x="80.4" y="98.4">GPIO4</text>
<text x="81.5" y="96.6">GND</text>
<text x="88.8" y="101.3">51</text>
<text x="88.8" y="99.6">52</text>
<text x="88.8" y="97.9">53</text>
<text x="88.8" y="96.1">54</text>
<text x="91.4" y="101">R7</text>
<text x="103.3" y="100.7">LED1</text>
<text x="109.2" y="101">Red</text>
<text x="226" y="101.6" transform="rotate(-90 226 101.6)">C18</text>
<text x="228.3" y="101.6" transform="rotate(-90 228.3 101.6)">C55</text>
<text x="38.3" y="102.7">R11</text>
<text x="45.3" y="103.1">34</text>
<text x="45.3" y="104.9">35</text>
<text x="45.3" y="106.6">36</text>
<text x="50.9" y="103.6">USIM1_DET</text>
<text x="50.9" y="105.4">MK_OUT_6/I2C3_SDA</text>
<text x="50.9" y="107.1">MK_IN_6/I2C3_SCL</text>
<text x="76.1" y="105.4">UART3_RXD</text>
<text x="76.2" y="103.6">UART3_TXD</text>
<text x="80.4" y="107.1">GPIO3</text>
<text x="88.8" y="106.6">48</text>
<text x="88.8" y="104.9">49</text>
<text x="88.8" y="103.1">50</text>
<text x="92.2" y="104.5">R12</text>
<text x="92.2" y="102.7">R13</text>
<text x="234.9" y="103.5" transform="rotate(-90 234.9 103.5)">D15</text>
<text x="45.3" y="108.3">37</text>
<text x="45.3" y="110.1">38</text>
<text x="45.3" y="111.8">39</text>
<text x="45.3" y="113.6">40</text>
<text x="50.9" y="108.8">I2C_SDA</text>
<text x="50.9" y="110.6">I2C_SCL</text>
<text x="50.9" y="112.4">GND</text>
<text x="78.7" y="108.8">MK_IN_2</text>
<text x="81.5" y="112.4">GND</text>
<text x="81.5" y="110.6">GND</text>
<text x="88.8" y="113.6">44</text>
<text x="88.8" y="111.8">45</text>
<text x="88.8" y="110.1">46</text>
<text x="88.8" y="108.3">47</text>
<text x="214.3" y="112.6" transform="rotate(-90 214.3 112.6)">R40</text>
<text x="224.4" y="109.1" transform="rotate(-90 224.4 109.1)">C56</text>
<text x="228.3" y="109.1" transform="rotate(-90 228.3 109.1)">C57</text>
<text x="236.3" y="112" transform="rotate(-90 236.3 112)">ESD3.3V88D-LA</text>
<text x="45.3" y="115.3">41</text>
<text x="50.9" y="114.1">EAR_P</text>
<text x="50.9" y="115.8">EAR_N</text>
<text x="77.1" y="114.1">MK_OUT_2</text>
<text x="80.2" y="115.8">MIC_N</text>
<text x="80.3" y="117.6">MIC_P</text>
<text x="88.8" y="117.1">42</text>
<text x="88.8" y="115.3">43</text>
<text x="196.2" y="157.8" transform="rotate(-90 196.2 157.8)">PWRKEY</text>
<text x="262.9" y="156.2" transform="rotate(-90 262.9 156.2)">VDD1V8</text>
<text x="72.7" y="166.9" transform="rotate(-90 72.7 166.9)">R43</text>
<text x="195.6" y="165.8" transform="rotate(-90 195.6 165.8)">C</text>
<text x="226.1" y="167">R30</text>
<text x="240.7" y="163.9">1</text>
<text x="240.7" y="165.6">2</text>
<text x="240.7" y="167.4">3</text>
<text x="245.6" y="164.4">A2</text>
<text x="245.6" y="166.1">A3</text>
<text x="245.6" y="167.9">A4</text>
<text x="251" y="164.4">VCCA</text>
<text x="253.2" y="167.9">B1</text>
<text x="253.2" y="166.1">A1</text>
<text x="259" y="167.4">18</text>
<text x="259" y="165.6">19</text>
<text x="259" y="163.9">20</text>
<text x="263.6" y="163.7">C33</text>
<text x="268.3" y="163.9">100nF</text>
<text x="37.3" y="168.4">1</text>
<text x="37.3" y="173.7">2</text>
<text x="42.1" y="168.9">VCC</text>
<text x="60.6" y="172.4">GND</text>
<text x="61.7" y="168.9">CD</text>
<text x="67.8" y="171.9">5</text>
<text x="67.8" y="168.4">4</text>
<text x="88.2" y="171.4">USIM_CLK</text>
<text x="112.1" y="171.7">1</text>
<text x="116.9" y="171.2">K1</text>
<text x="121" y="171.2">K5</text>
<text x="126.8" y="171.7">6</text>
<text x="142.2" y="171.4">USIM_VDD</text>
<text x="173.6" y="169.8">R28</text>
<text x="188.6" y="170.2">B</text>
<text x="240.7" y="169.1">4</text>
<text x="240.7" y="170.9">5</text>
<text x="240.7" y="172.6">6</text>
<text x="245.6" y="169.6">A5</text>
<text x="245.6" y="171.4">A6</text>
<text x="245.6" y="173.1">A7</text>
<text x="251" y="169.6">VCCB</text>
<text x="253.2" y="173.1">B3</text>
<text x="253.2" y="171.4">B2</text>
<text x="259" y="172.6">15</text>
<text x="259" y="170.9">16</text>
<text x="259" y="169.1">17</text>
<text x="37.3" y="178.9">3</text>
<text x="42.1" y="179.4">CLK</text>
<text x="42.1" y="174.2">RST</text>
<text x="48.2" y="179.2" transform="rotate(-90 48.2 179.2)">GND</text>
<text x="50" y="179.2" transform="rotate(-90 50 179.2)">GND</text>
<text x="51.7" y="179.2" transform="rotate(-90 51.7 179.2)">GND</text>
<text x="53.5" y="179.2" transform="rotate(-90 53.5 179.2)">GND</text>
<text x="58.7" y="179.2" transform="rotate(-90 58.7 179.2)">NC</text>
<text x="60.5" y="179.2" transform="rotate(-90 60.5 179.2)">NC1</text>
<text x="60.9" y="175.9">VPP</text>
<text x="62.3" y="179.4">IO</text>
<text x="67.8" y="178.9">7</text>
<text x="67.8" y="175.4">6</text>
<text x="112.1" y="177">2</text>
<text x="116.9" y="176.4">A</text>
<text x="121" y="176.4">K4</text>
<text x="126.8" y="177">5</text>
<text x="195.6" y="175.5" transform="rotate(-90 195.6 175.5)">E</text>
<text x="211.3" y="176.1">VDD1V8</text>
<text x="227.7" y="175.7">R31</text>
<text x="239.9" y="179.6">10</text>
<text x="240.7" y="174.4">7</text>
<text x="240.7" y="176.1">8</text>
<text x="240.7" y="177.8">9</text>
<text x="245.6" y="174.9">A8</text>
<text x="245.6" y="176.6">OE</text>
<text x="245.6" y="178.4">GND</text>
<text x="250.4" y="179.1" transform="rotate(-90 250.4 179.1)">EP</text>
<text x="253.2" y="178.4">B6</text>
<text x="253.2" y="176.6">B5</text>
<text x="253.2" y="174.9">B4</text>
<text x="259" y="179.6">11</text>
<text x="259" y="177.8">12</text>
<text x="259" y="176.1">13</text>
<text x="259" y="174.4">14</text>
<text x="279.2" y="174.9">C34</text>
<text x="279.4" y="177.7">100nF</text>
<text x="47.7" y="184.9" transform="rotate(-90 47.7 184.9)">10</text>
<text x="49.5" y="184.1" transform="rotate(-90 49.5 184.1)">8</text>
<text x="51.2" y="184.1" transform="rotate(-90 51.2 184.1)">9</text>
<text x="53" y="184.9" transform="rotate(-90 53 184.9)">11</text>
<text x="58.2" y="184.9" transform="rotate(-90 58.2 184.9)">12</text>
<text x="60" y="184.9" transform="rotate(-90 60 184.9)">13</text>
<text x="112.1" y="182.2">3</text>
<text x="116.9" y="181.7">K2</text>
<text x="121" y="181.7">K3</text>
<text x="126.8" y="182.2">4</text>
<text x="142.4" y="181.7">USIM_DATA</text>
<text x="186.6" y="185.2" transform="rotate(-90 186.6 185.2)">R29</text>
<text x="245.6" y="180.1">B8</text>
<text x="249.4" y="183.5" transform="rotate(-90 249.4 183.5)">21</text>
<text x="253.2" y="180.1">B7</text>
</g>
<g font-size="1.4">
<text x="98.5" y="42.9" transform="rotate(-90 98.5 42.9)">TP5</text>
<text x="261.3" y="58">TP6</text>
<text x="261.3" y="63.3">TP7</text>
<text x="17.7" y="83.2" transform="rotate(-90 17.7 83.2)">TP4</text>
<text x="39.5" y="79.7" transform="rotate(-90 39.5 79.7)">TP1</text>
<text x="32" y="88.7">TP2</text>
<text x="32" y="95">TP3</text>
<text x="249.8" y="96.1">TP8</text>
<text x="249.8" y="101.3">TP9</text>
<text x="15.6" y="105.4">C25</text>
<text x="20.5" y="105.4">22pF</text>
<text x="16.1" y="108.3">C1</text>
<text x="16.3" y="111.3">C2</text>
<text x="20.5" y="111.5">22pF</text>
<text x="20.5" y="108.3">22pF</text>
<text x="22.9" y="165.4">100nF</text>
<text x="24.5" y="162.6">C16</text>
<text x="31.7" y="162.8">C15</text>
<text x="31.8" y="165.6">220nF</text>
</g>
<g font-size="1.3">
<text x="195.6" y="169.6">Q1</text>
<text x="195.6" y="171.9">MMBT3904</text>
</g>
<g font-size="1.2">
<text x="226" y="53.2" transform="rotate(-90 226 53.2)">33pF</text>
<text x="229.9" y="53.8" transform="rotate(-90 229.9 53.8)">100pF</text>
<text x="20.7" y="55.4" transform="rotate(-90 20.7 55.4)">10K</text>
<text x="188.6" y="57.5">SPK_P</text>
<text x="209.5" y="57.4">220ohm</text>
<text x="226" y="59.9" transform="rotate(-90 226 59.9)">33pF</text>
<text x="242.6" y="56.9">47uF</text>
<text x="188.4" y="63.5">SPK_N</text>
<text x="209.5" y="63.3">220ohm</text>
<text x="229.9" y="60.5" transform="rotate(-90 229.9 60.5)">100pF</text>
<text x="242.6" y="62.2">47uF</text>
<text x="97.1" y="67.4">100pF</text>
<text x="127.2" y="71.8" transform="rotate(-90 127.2 71.8)">47nH</text>
<text x="226" y="67.4" transform="rotate(-90 226 67.4)">33pF</text>
<text x="229.9" y="68" transform="rotate(-90 229.9 68)">100pF</text>
<text x="94.2" y="73.9">100R</text>
<text x="138.2" y="75">IPEX1</text>
<text x="40.6" y="78.1">100R</text>
<text x="96.5" y="81.7" transform="rotate(-90 96.5 81.7)">NC</text>
<text x="105.7" y="79.2">0R</text>
<text x="106.8" y="81.9" transform="rotate(-90 106.8 81.9)">NC</text>
<text x="132.5" y="79.2">33pF</text>
<text x="132.8" y="82.3">10R</text>
<text x="28.6" y="85.6">SBUS</text>
<text x="115.3" y="86.3">IPEX1</text>
<text x="93.7" y="95.4">10pF</text>
<text x="99" y="95.4">33pF</text>
<text x="110.1" y="95.4">1uF</text>
<text x="188.6" y="95.6">MIC_P</text>
<text x="209.5" y="95.4">220ohm</text>
<text x="226" y="91.3" transform="rotate(-90 226 91.3)">33pF</text>
<text x="229.9" y="92" transform="rotate(-90 229.9 92)">100pF</text>
<text x="29.5" y="97.3">100R</text>
<text x="29.8" y="99.1">100R</text>
<text x="29.8" y="100.8">100R</text>
<text x="99.1" y="101">100R</text>
<text x="113.4" y="97.3">100uF</text>
<text x="188.3" y="101.5">MIC_N</text>
<text x="209.5" y="101.3">220ohm</text>
<text x="226" y="97.9" transform="rotate(-90 226 97.9)">33pF</text>
<text x="229.9" y="98.6" transform="rotate(-90 229.9 98.6)">100pF</text>
<text x="29.9" y="102.5">100R</text>
<text x="101.9" y="104.3">1K</text>
<text x="101.9" y="102.5">1K</text>
<text x="214" y="103.3" transform="rotate(-90 214 103.3)">2K</text>
<text x="226" y="105.4" transform="rotate(-90 226 105.4)">33pF</text>
<text x="229.9" y="106.1" transform="rotate(-90 229.9 106.1)">100pF</text>
<text x="72.3" y="159.3" transform="rotate(-90 72.3 159.3)">47K</text>
<text x="225.5" y="165.6">7670_DTR</text>
<text x="226.7" y="163.9">7670_RI</text>
<text x="234.7" y="166.8">100R</text>
<text x="164.7" y="170.6">IO4</text>
<text x="183.5" y="169.6">1K</text>
<text x="212.9" y="168.2">NRESET</text>
<text x="225.4" y="169.1">7670_RXD</text>
<text x="225.5" y="170.9">7670_TXD</text>
<text x="273.5" y="170.9">IO13</text>
<text x="273.5" y="172.6">IO14</text>
<text x="142.2" y="176.4">USIM_RST</text>
<text x="186.4" y="176.1" transform="rotate(-90 186.4 176.1)">10K</text>
<text x="237" y="175.5">10K</text>
<text x="273.5" y="176.1">IO26</text>
<text x="273.5" y="177.8">IO25</text>
<text x="273.5" y="174.4">IO27</text>
</g>
<text font-size="1.1" x="249.4" y="172.6">U8</text>
<g font-size=".9">
<text x="245.9" y="161.4">RS0108YQC20</text>
<text x="40.7" y="166.2">U8413</text>
<text x="115.5" y="166.8">U5</text>
</g>
<g font-size=".7">
<text x="47.7" y="166.2">自弹式 NanoSIM卡</text>
<text x="119" y="166.7">SMF05C</text>
</g>
</svg>
